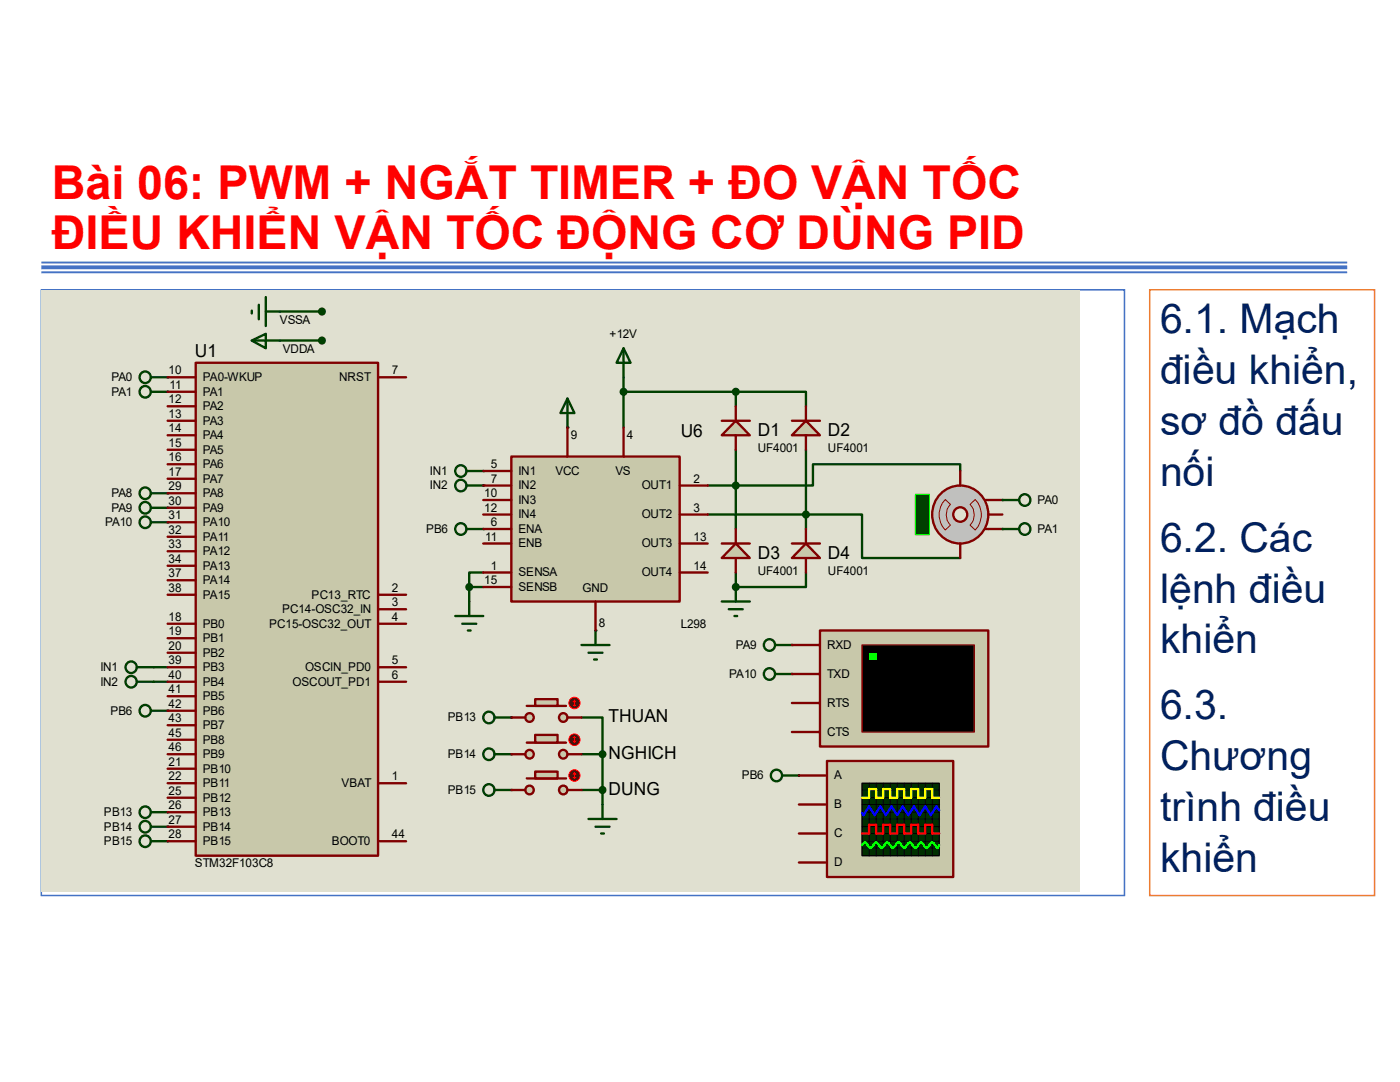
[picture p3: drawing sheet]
<svg xmlns="http://www.w3.org/2000/svg" width="279mm" height="216mm" viewBox="0 0 279 216" stroke-linecap="round" stroke-linejoin="round" font-family="sans-serif">
<path d="M8.3 52.2h260.6v.4h-260.6zM8.3 53h260.6v.7h-260.6zM8.3 54.1h260.6v.4h-260.6z" fill="#4472c4"/>
<path d="M8.3 57.8h216.1v120.9h-216.1z" fill="#fff"/>
<path d="M8.3 57.8h216.1v120.9h-216.1z" fill="none" stroke="#4472c4" stroke-width=".3"/>
<path d="M229.4 57.8h44.9v120.9h-44.9z" fill="#fff"/>
<path d="M229.4 57.8h44.9v120.9h-44.9z" fill="none" stroke="#ed7d31" stroke-width=".3"/>
<path d="M8.3 57.8h207.2v120.1h-207.2z" fill="#e0e0d0"/>
<path d="M55.9 62.2h8.3M55.9 68h8.3M93.6 117.1v2.9" fill="none" stroke="#004000" stroke-width=".47"/>
<g fill="#004000">
<circle cx="96.4" cy="94" r=".23"/>
<circle cx="96.4" cy="96.9" r=".23"/>
<circle cx="96.4" cy="105.6" r=".23"/>
</g>
<path d="M96.4 114.2h-2.8v2.9h2.8" fill="none" stroke="#004000" stroke-width=".47"/>
<circle cx="113.2" cy="85.3" r=".23" fill="#004000"/>
<path d="M124.4 75.3v10M124.4 78.2h22.4M146.8 78.2h14v2.9M146.8 78.2v2.9M141.2 96.9h5.6M146.8 89.7v15.9M160.8 89.7v15.9M141.2 102.7h19.6" fill="none" stroke="#004000" stroke-width=".47"/>
<g fill="#004000">
<circle cx="102" cy="143.2" r=".23"/>
<circle cx="102" cy="150.5" r=".23"/>
<circle cx="102" cy="157.6" r=".23"/>
</g>
<path d="M116 143.2h4.2v7.3M116 150.5h4.2M116 157.6h4.2M120.2 150.5v10" fill="none" stroke="#004000" stroke-width=".47"/>
<g fill="#004000">
<circle cx="33.5" cy="75.3" r=".23"/>
<circle cx="33.5" cy="78.2" r=".23"/>
<circle cx="33.5" cy="98.4" r=".23"/>
<circle cx="33.5" cy="101.3" r=".23"/>
<circle cx="33.5" cy="104.2" r=".23"/>
</g>
<path d="M30.7 133.1h2.8M30.7 136h2.8" fill="none" stroke="#004000" stroke-width=".47"/>
<g fill="#004000">
<circle cx="33.5" cy="162.1" r=".23"/>
<circle cx="33.5" cy="165" r=".23"/>
<circle cx="33.5" cy="167.9" r=".23"/>
<circle cx="158" cy="128.7" r=".23"/>
<circle cx="158" cy="134.5" r=".23"/>
</g>
<path d="M191.6 94v-1.4h-29.4v4.3h-15.4M160.8 102.7h11.2v8.6h19.6" fill="none" stroke="#004000" stroke-width=".47"/>
<g fill="#004000">
<circle cx="200" cy="105.6" r=".23"/>
<circle cx="200" cy="99.8" r=".23"/>
<circle cx="33.5" cy="141.8" r=".23"/>
<circle cx="159.4" cy="154.7" r=".23"/>
<circle cx="118.8" cy="125.8" r=".23"/>
<circle cx="146.8" cy="117.1" r=".23"/>
</g>
<g fill="none" stroke="#004000" stroke-width=".47">
<path d="M53.1 59.3v5.8M50.2 68l2.9-1.4v2.9zM50.2 68h5.7M50.2 62v.6M51.7 60.8v2.9M53.1 62.2h2.8M113.2 79.5l1.4 2.9h-2.8zM113.2 79.5v5.8M124.4 69.5l1.4 2.9h-2.8zM124.4 69.5v5.8M93.1 94h3.3M93.1 96.9h3.3"/>
<path d="M93.1 105.6h3.3M146.8 114.2v2.9h14v-2.9M90.8 122.9h5.6M92.2 124.5h2.8M93.4 125.8h.5M93.6 120v2.9M116 128.7h5.6M117.4 130.2h2.8M118.6 131.6h.5M118.8 125.8v2.9"/>
<circle cx="91.9" cy="96.9" r="1.14"/>
<circle cx="91.9" cy="94" r="1.14"/>
<circle cx="91.9" cy="105.6" r="1.14"/>
</g>
<g fill="#004000" stroke="#004000" stroke-width=".47">
<circle cx="64.2" cy="62.2" r=".57"/>
<circle cx="64.2" cy="68" r=".57"/>
<circle cx="93.6" cy="117.1" r=".57"/>
</g>
<path d="M102 91.1h33.6v28.9h-33.6z" fill-rule="evenodd" fill="#c8c8aa" stroke="#800000" stroke-width=".47"/>
<g fill="none" stroke="#800000" stroke-width=".47">
<path d="M96.4 94h5.6M96.4 96.9h5.6M96.4 99.8h5.6M113.2 85.3v5.8M124.4 85.3v5.8M135.6 96.9h5.6M96.4 105.6h5.6M96.4 102.7h5.6M96.4 108.5h5.6M96.4 114.2h5.6M96.4 117.1h5.6M135.6 102.7h5.6"/>
<path d="M135.6 108.5h5.6M135.6 114.2h5.6M118.8 120v5.8"/>
</g>
<g fill="none" stroke="#004000" stroke-width=".47">
<path d="M30.1 75.3h3.4M30.1 78.2h3.4M30.1 98.4h3.4M30.1 101.3h3.4M27.3 133.1h3.4M27.3 136h3.4"/>
<circle cx="29" cy="75.3" r="1.14"/>
<circle cx="29" cy="78.2" r="1.14"/>
<circle cx="29" cy="98.4" r="1.14"/>
<circle cx="29" cy="101.3" r="1.14"/>
<circle cx="26.2" cy="133.1" r="1.14"/>
<circle cx="26.2" cy="136" r="1.14"/>
</g>
<path d="M146.8 84l2.8 2.9h-5.6z" fill="#c8c8aa" stroke="#800000" stroke-width=".47"/>
<path d="M144 84h5.6M146.8 81.1v2.9M146.8 86.9v2.8" fill="none" stroke="#800000" stroke-width=".47"/>
<path d="M160.8 84l2.8 2.9h-5.6z" fill="#c8c8aa" stroke="#800000" stroke-width=".47"/>
<path d="M158 84h5.6M160.8 81.1v2.9M160.8 86.9v2.8" fill="none" stroke="#800000" stroke-width=".47"/>
<path d="M146.8 108.5l2.8 2.8h-5.6z" fill="#c8c8aa" stroke="#800000" stroke-width=".47"/>
<path d="M144 108.5h5.6M146.8 105.6v2.9M146.8 111.3v2.9" fill="none" stroke="#800000" stroke-width=".47"/>
<path d="M160.8 108.5l2.8 2.8h-5.6z" fill="#c8c8aa" stroke="#800000" stroke-width=".47"/>
<path d="M158 108.5h5.6M160.8 105.6v2.9M160.8 111.3v2.9" fill="none" stroke="#800000" stroke-width=".47"/>
<g fill="#004000" stroke="#004000" stroke-width=".47">
<circle cx="146.8" cy="96.9" r=".57"/>
<circle cx="160.8" cy="102.7" r=".57"/>
<circle cx="146.8" cy="78.2" r=".57"/>
<circle cx="124.4" cy="78.2" r=".57"/>
</g>
<g fill="none" stroke="#004000" stroke-width=".47">
<path d="M98.7 143.2h3.3M30.1 167.9h3.4M30.1 165h3.4M30.1 162.1h3.4"/>
<circle cx="97.5" cy="143.2" r="1.14"/>
<circle cx="29" cy="162.1" r="1.14"/>
<circle cx="29" cy="165" r="1.14"/>
<circle cx="29" cy="167.8" r="1.14"/>
</g>
<g fill="#c8c8aa" stroke="#800000" stroke-width=".47">
<circle cx="112.4" cy="143.2" r=".85"/>
<circle cx="105.7" cy="143.2" r=".85"/>
</g>
<path d="M105.1 140.9h7.9" fill="none" stroke="#800000" stroke-width=".47"/>
<path d="M106.8 139.5h4.5v1.4h-4.5z" fill-rule="evenodd" fill="#c8c8aa" stroke="#800000" stroke-width=".47"/>
<path d="M102 143.2h2.8M113.2 143.2h2.8" fill="none" stroke="#800000" stroke-width=".47"/>
<circle cx="114.6" cy="140.3" r="1.14" fill="#400000" stroke="#f00" stroke-width=".2"/>
<path d="M114.6 139.7v1.2M114.6 139.7l-.2 .4M114.6 139.7l.3 .4M114.4 140.7l.2 .2M114.9 140.7l-.3 .2" fill="none" stroke="#f00" stroke-width=".2"/>
<g fill="none" stroke="#004000" stroke-width=".47">
<path d="M98.7 150.5h3.3"/>
<circle cx="97.5" cy="150.5" r="1.14"/>
</g>
<g fill="#c8c8aa" stroke="#800000" stroke-width=".47">
<circle cx="112.4" cy="150.5" r=".85"/>
<circle cx="105.7" cy="150.5" r=".85"/>
</g>
<path d="M105.1 148.2h7.9" fill="none" stroke="#800000" stroke-width=".47"/>
<path d="M106.8 146.6h4.5v1.6h-4.5z" fill-rule="evenodd" fill="#c8c8aa" stroke="#800000" stroke-width=".47"/>
<path d="M102 150.5h2.8M113.2 150.5h2.8" fill="none" stroke="#800000" stroke-width=".47"/>
<circle cx="114.6" cy="147.6" r="1.14" fill="#400000" stroke="#f00" stroke-width=".2"/>
<path d="M114.4 147.8l.2 .4M114.6 147v1.2M114.6 147l-.2 .2M114.6 147l.3 .2M114.9 147.8l-.3 .4" fill="none" stroke="#f00" stroke-width=".2"/>
<g fill="none" stroke="#004000" stroke-width=".47">
<path d="M98.7 157.6h3.3"/>
<circle cx="97.5" cy="157.6" r="1.14"/>
</g>
<g fill="#c8c8aa" stroke="#800000" stroke-width=".47">
<circle cx="112.4" cy="157.6" r=".85"/>
<circle cx="105.7" cy="157.6" r=".85"/>
</g>
<path d="M105.1 155.3h7.9" fill="none" stroke="#800000" stroke-width=".47"/>
<path d="M106.8 154h4.5v1.3h-4.5z" fill-rule="evenodd" fill="#c8c8aa" stroke="#800000" stroke-width=".47"/>
<path d="M102 157.6h2.8M113.2 157.6h2.8" fill="none" stroke="#800000" stroke-width=".47"/>
<circle cx="114.6" cy="154.7" r="1.14" fill="#400000" stroke="#f00" stroke-width=".2"/>
<path d="M114.4 155.1l.2 .2M114.6 154.2v1.1M114.6 154.2l-.2 .3M114.6 154.2l.3 .3M114.9 155.1l-.3 .2" fill="none" stroke="#f00" stroke-width=".2"/>
<g fill="none" stroke="#004000" stroke-width=".47">
<path d="M30.1 104.2h3.4M154.7 134.5h3.3M154.7 128.7h3.3M117.4 163.4h5.6M118.8 165h2.8M120 166.3h.5M120.2 160.5v2.9"/>
<circle cx="29" cy="104.2" r="1.14"/>
<circle cx="153.5" cy="128.7" r="1.14"/>
<circle cx="153.5" cy="134.5" r="1.14"/>
</g>
<g fill="#004000" stroke="#004000" stroke-width=".47">
<circle cx="120.2" cy="150.5" r=".57"/>
<circle cx="120.2" cy="157.6" r=".57"/>
</g>
<path d="M163.6 125.8h33.6v23.2h-33.6z" fill-rule="evenodd" fill="#c8c8aa" stroke="#800000" stroke-width=".47"/>
<path d="M172 128.7h22.4v17.4h-22.4z" fill-rule="evenodd" fill="#000" stroke="#800000" stroke-width=".28"/>
<path d="M173.4 130.2h1.4v1.4h-1.4z" fill-rule="evenodd" fill="#0f0"/>
<path d="M158 128.7h5.6M158 134.5h5.6M158 140.3h5.6M158 146.1h5.6" fill="none" stroke="#800000" stroke-width=".47"/>
<path d="M182.7 98.6h2.8v8.1h-2.8z" fill-rule="evenodd" fill="#004000" stroke="#0f0" stroke-width=".2"/>
<path d="M187.7 98.6a5.7 5.7 0 0 1 8 .1 5.7 5.7 0 0 1-.1 8.1 5.7 5.7 0 0 1-8.1-.2 5.7 5.7 0 0 1 .2-8z" fill-rule="evenodd" fill="#c0c0c0" stroke="#800000" stroke-width=".47"/>
<path d="M188.7 99.7l1 .9a2.97 2.97 0 0 0 0 4.2l-1 1a4.4 4.4 0 0 1 0-6.1zM193.6 100.6l1-.9a4.4 4.4 0 0 1 0 6.1l-1-1a2.97 2.97 0 0 0 0-4.2z" fill="none" stroke="#800000" stroke-width=".2"/>
<circle cx="191.6" cy="102.7" r="1.42" fill="#e0e0d0" stroke="#800000" stroke-width=".47"/>
<path d="M191.6 94v2.9M196.7 99.8h3.3M191.6 108.5v2.8M196.7 105.6h3.3M197.2 102.7h2.8" fill="none" stroke="#800000" stroke-width=".47"/>
<g fill="none" stroke="#004000" stroke-width=".47">
<path d="M200 99.8h3.4M200 105.6h3.4M30.1 141.8h3.4"/>
<circle cx="204.5" cy="99.8" r="1.14"/>
<circle cx="204.5" cy="105.6" r="1.14"/>
<circle cx="29" cy="141.8" r="1.14"/>
</g>
<path d="M39.1 72.4h36.3v98.3h-36.3z" fill-rule="evenodd" fill="#c8c8aa" stroke="#800000" stroke-width=".47"/>
<g fill="none" stroke="#800000" stroke-width=".47">
<path d="M33.5 75.3h5.6M33.5 78.2h5.6M75.4 75.3h5.6M33.5 81.1h5.6M33.5 84h5.6M33.5 86.9h5.6M33.5 89.7h5.6M33.5 92.6h5.6M33.5 95.5h5.6M33.5 98.4h5.6M33.5 101.3h5.6M33.5 104.2h5.6"/>
<path d="M33.5 107.1h5.6M33.5 110h5.6M33.5 112.9h5.6M33.5 115.8h5.6M33.5 118.7h5.6M75.4 118.7h5.6M33.5 133.1h5.6M33.5 136h5.6M33.5 124.5h5.6M33.5 127.4h5.6M33.5 130.2h5.6M33.5 138.9h5.6"/>
<path d="M75.4 133.1h5.6M75.4 136h5.6M75.4 124.5h5.6M75.4 121.6h5.6M33.5 147.6h5.6M33.5 150.5h5.6M33.5 153.4h5.6M33.5 156.3h5.6M33.5 141.8h5.6M33.5 144.7h5.6M33.5 159.2h5.6M75.4 156.3h5.6"/>
<path d="M33.5 167.9h5.6M33.5 162.1h5.6M33.5 165h5.6M75.4 167.9h5.6"/>
</g>
<g fill="none" stroke="#004000" stroke-width=".47">
<path d="M156.1 154.7h3.3"/>
<circle cx="154.9" cy="154.7" r="1.14"/>
</g>
<path d="M165 151.8h25.2v23.2h-25.2z" fill-rule="evenodd" fill="#c8c8aa" stroke="#800000" stroke-width=".47"/>
<path d="M172 156.3h15.4v14.4h-15.4z" fill-rule="evenodd" fill="#003000" stroke="#000" stroke-width=".28"/>
<g fill="none" stroke="#000" stroke-width=".2">
<path d="M172 157.6h15.5M172 159.2h15.5M173.4 156.3l.1 14.4M174.8 156.3l.1 14.4M176.2 156.3l.1 14.4M177.6 156.3l.1 14.4M179 156.3l.1 14.4M180.4 156.3l.1 14.4M181.8 156.3l.1 14.4M183.2 156.3l.1 14.4M184.6 156.3l.1 14.4M186 156.3l.1 14.4"/>
<path d="M172 160.5h15.5M172 162.1h15.5M172 165h15.5M172 166.3h15.5M172 167.9h15.5M172 169.2h15.5M172 163.4h15.5"/>
</g>
<path d="M172 159.2h1.4v-1.8h1.4v1.8h1.4v-1.8h1.4v1.8h1.4v-1.8h1.4v1.8h1.4v-1.8h1.4v1.8h1.4v-1.8h1.4v1.8h1.4" fill="none" stroke="#ff0" stroke-width=".47"/>
<path d="M172 166.3h1.4v-1.7h1.4v1.7h1.4v-1.7h1.4v1.7h1.4v-1.7h1.4v1.7h1.4v-1.7h1.4v1.7h1.4v-1.7h1.4v1.7h1.4" fill="none" stroke="#f00" stroke-width=".47"/>
<path d="M187.4 161.7l-.5-.8-1.1 1.7-1.2-1.7-1.1 1.7-1.1-1.7-1.1 1.7-1.1-1.7-1.2 1.7-1.1-1.7-1.1 1.7-1.1-1.7-1.1 1.7-1.2-1.7-1.1 1.7-.3-.3" fill="none" stroke="#00f" stroke-width=".47"/>
<path d="M172 168.6l.6-.6 1.1 1.2 1.1-1.2 1.2 1.2 1.1-1.2 1.1 1.2 1.1-1.2 1.1 1.2 1.2-1.2 1.1 1.2 1.1-1.2 1.1 1.2 1.1-1.2 1.2 1.2 .2-.6" fill="none" stroke="#0f0" stroke-width=".47"/>
<path d="M159.4 154.7h5.6M159.4 160.5h5.6M159.4 166.3h5.6M159.4 172.1h5.6" fill="none" stroke="#800000" stroke-width=".47"/>
<path d="M146.8 117.1v2.9M144 120h5.6M145.4 121.6h2.8M146.6 122.9h.5" fill="none" stroke="#004000" stroke-width=".47"/>
<circle cx="146.8" cy="117.1" r=".57" fill="#004000" stroke="#004000" stroke-width=".47"/>
<g font-size="9.3" fill="#f00">
<text x="10.3" y="39.7">Bài 06: PWM + NGẮT TIMER + ĐO VẬN TỐC</text>
<text x="10.3" y="49.7">ĐIỀU KHIỂN VẬN TỐC ĐỘNG CƠ DÙNG PID</text>
</g>
<g font-size="8.2" fill="#002060">
<text x="231.5" y="66.5">6.1. Mạch</text>
<text x="231.5" y="76.6">điều khiển,</text>
<text x="231.5" y="86.8">sơ đồ đấu</text>
<text x="231.5" y="97">nối</text>
<text x="231.5" y="110.1">6.2. Các</text>
<text x="231.5" y="120.2">lệnh điều</text>
<text x="231.5" y="130.4">khiển</text>
<text x="231.5" y="143.5">6.3.</text>
<text x="231.5" y="153.7">Chương</text>
<text x="231.5" y="163.8">trình điều</text>
<text x="231.5" y="174">khiển</text>
</g>
<g font-size="3.6">
<text x="38.9" y="71.2">U1</text>
<text x="135.8" y="87.2">U6</text>
<text x="151.2" y="87">D1</text>
<text x="165.2" y="87">D2</text>
<text x="151.2" y="111.5">D3</text>
<text x="165.2" y="111.5">D4</text>
<text x="121.5" y="144.1">THUAN</text>
<text x="121.5" y="151.4">NGHICH</text>
<text x="121.5" y="158.6">DUNG</text>
</g>
<g font-size="2.4">
<text x="55.8" y="64.6">VSSA</text>
<text x="56.4" y="70.4">VDDA</text>
<text x="121.7" y="67.4">+12V</text>
<text x="22.3" y="76.1">PA0</text>
<text x="33.7" y="74.7">10</text>
<text x="33.8" y="77.6">11</text>
<text x="40.5" y="76.1">PA0-WKUP</text>
<text x="67.7" y="76.1">NRST</text>
<text x="78.2" y="74.7">7</text>
<text x="22.3" y="79">PA1</text>
<text x="33.7" y="80.5">12</text>
<text x="33.7" y="83.4">13</text>
<text x="40.5" y="81.8">PA2</text>
<text x="40.5" y="79">PA1</text>
<text x="33.7" y="86.3">14</text>
<text x="33.7" y="89.2">15</text>
<text x="40.5" y="84.8">PA3</text>
<text x="40.5" y="87.6">PA4</text>
<text x="113.9" y="87.6">9</text>
<text x="125.1" y="87.6">4</text>
<text x="33.7" y="92.1">16</text>
<text x="33.7" y="95">17</text>
<text x="40.5" y="90.5">PA5</text>
<text x="40.5" y="93.4">PA6</text>
<text x="85.8" y="94.7">IN1</text>
<text x="98" y="93.4">5</text>
<text x="103.5" y="94.7">IN1</text>
<text x="110.8" y="94.7">VCC</text>
<text x="122.9" y="94.7">VS</text>
<text x="151.2" y="90.1">UF4001</text>
<text x="165.2" y="90.1">UF4001</text>
<text x="22.3" y="99.2">PA8</text>
<text x="33.7" y="97.8">29</text>
<text x="33.7" y="100.8">30</text>
<text x="40.5" y="96.3">PA7</text>
<text x="40.5" y="99.2">PA8</text>
<text x="85.8" y="97.7">IN2</text>
<text x="96.6" y="99.2">10</text>
<text x="98" y="96.3">7</text>
<text x="103.5" y="97.7">IN2</text>
<text x="103.5" y="100.5">IN3</text>
<text x="128.1" y="97.7">OUT1</text>
<text x="138.4" y="96.3">2</text>
<text x="207.1" y="100.5">PA0</text>
<text x="21" y="105">PA10</text>
<text x="22.3" y="102.1">PA9</text>
<text x="33.7" y="103.6">31</text>
<text x="33.7" y="106.5">32</text>
<text x="40.5" y="102.1">PA9</text>
<text x="40.5" y="105">PA10</text>
<text x="40.5" y="107.9">PA11</text>
<text x="85" y="106.3">PB6</text>
<text x="96.6" y="102.1">12</text>
<text x="96.8" y="107.9">11</text>
<text x="98" y="105">6</text>
<text x="103.5" y="106.3">ENA</text>
<text x="103.5" y="103.4">IN4</text>
<text x="128.1" y="103.4">OUT2</text>
<text x="138.4" y="102.1">3</text>
<text x="138.4" y="107.9">13</text>
<text x="207.1" y="106.3">PA1</text>
<text x="33.7" y="109.4">33</text>
<text x="33.7" y="112.3">34</text>
<text x="40.5" y="110.8">PA12</text>
<text x="40.5" y="113.7">PA13</text>
<text x="98" y="113.7">1</text>
<text x="103.5" y="109.2">ENB</text>
<text x="128.1" y="109.2">OUT3</text>
<text x="138.4" y="113.7">14</text>
<text x="33.7" y="115.2">37</text>
<text x="33.7" y="118.1">38</text>
<text x="40.5" y="116.5">PA14</text>
<text x="40.5" y="119.5">PA15</text>
<text x="62.2" y="119.5">PC13_RTC</text>
<text x="78.2" y="118.1">2</text>
<text x="96.6" y="116.5">15</text>
<text x="103.5" y="115">SENSA</text>
<text x="103.5" y="117.9">SENSB</text>
<text x="116.2" y="118.1">GND</text>
<text x="128.1" y="115">OUT4</text>
<text x="151.2" y="114.7">UF4001</text>
<text x="165.2" y="114.7">UF4001</text>
<text x="33.7" y="123.9">18</text>
<text x="40.5" y="125.2">PB0</text>
<text x="53.7" y="125.2">PC15-OSC32_OUT</text>
<text x="56.3" y="122.3">PC14-OSC32_IN</text>
<text x="78.2" y="121">3</text>
<text x="78.2" y="123.9">4</text>
<text x="119.5" y="125.1">8</text>
<text x="135.8" y="125.3">L298</text>
<text x="33.7" y="126.8">19</text>
<text x="33.7" y="129.7">20</text>
<text x="40.5" y="128.1">PB1</text>
<text x="40.5" y="131">PB2</text>
<text x="146.9" y="129.5">PA9</text>
<text x="165.1" y="129.5">RXD</text>
<text x="20" y="133.9">IN1</text>
<text x="20" y="136.8">IN2</text>
<text x="33.7" y="132.5">39</text>
<text x="33.7" y="135.5">40</text>
<text x="40.5" y="133.9">PB3</text>
<text x="40.5" y="136.8">PB4</text>
<text x="58.4" y="136.8">OSCOUT_PD1</text>
<text x="60.9" y="133.9">OSCIN_PD0</text>
<text x="78.2" y="132.5">5</text>
<text x="78.2" y="135.5">6</text>
<text x="145.5" y="135.3">PA10</text>
<text x="165.1" y="135.3">TXD</text>
<text x="22.1" y="142.6">PB6</text>
<text x="33.7" y="138.3">41</text>
<text x="33.7" y="141.2">42</text>
<text x="40.5" y="139.7">PB5</text>
<text x="40.5" y="142.6">PB6</text>
<text x="89.4" y="143.9">PB13</text>
<text x="165.1" y="141.1">RTS</text>
<text x="33.7" y="147">45</text>
<text x="33.7" y="149.9">46</text>
<text x="33.7" y="144.1">43</text>
<text x="40.5" y="148.4">PB8</text>
<text x="40.5" y="145.5">PB7</text>
<text x="165.1" y="146.9">CTS</text>
<text x="33.7" y="152.8">21</text>
<text x="33.7" y="155.7">22</text>
<text x="40.5" y="151.3">PB9</text>
<text x="40.5" y="154.2">PB10</text>
<text x="78.2" y="155.7">1</text>
<text x="89.4" y="151.3">PB14</text>
<text x="148" y="155.5">PB6</text>
<text x="166.5" y="155.5">A</text>
<text x="33.7" y="158.6">25</text>
<text x="33.7" y="161.5">26</text>
<text x="40.5" y="157.1">PB11</text>
<text x="40.5" y="159.9">PB12</text>
<text x="68.2" y="157.1">VBAT</text>
<text x="89.4" y="158.4">PB15</text>
<text x="166.5" y="161.3">B</text>
<text x="20.7" y="165.7">PB14</text>
<text x="20.7" y="162.9">PB13</text>
<text x="33.7" y="164.4">27</text>
<text x="33.7" y="167.3">28</text>
<text x="40.5" y="162.9">PB13</text>
<text x="40.5" y="165.7">PB14</text>
<text x="78.2" y="167.3">44</text>
<text x="166.5" y="167.1">C</text>
<text x="20.7" y="168.6">PB15</text>
<text x="38.9" y="173.1">STM32F103C8</text>
<text x="40.5" y="168.6">PB15</text>
<text x="66.2" y="168.6">BOOT0</text>
<text x="166.5" y="172.9">D</text>
</g>
<text font-size="2.4" fill="#008000" x="183.3" y="99.7" transform="rotate(90 183.3 99.7)">+88.8</text>
</svg>
